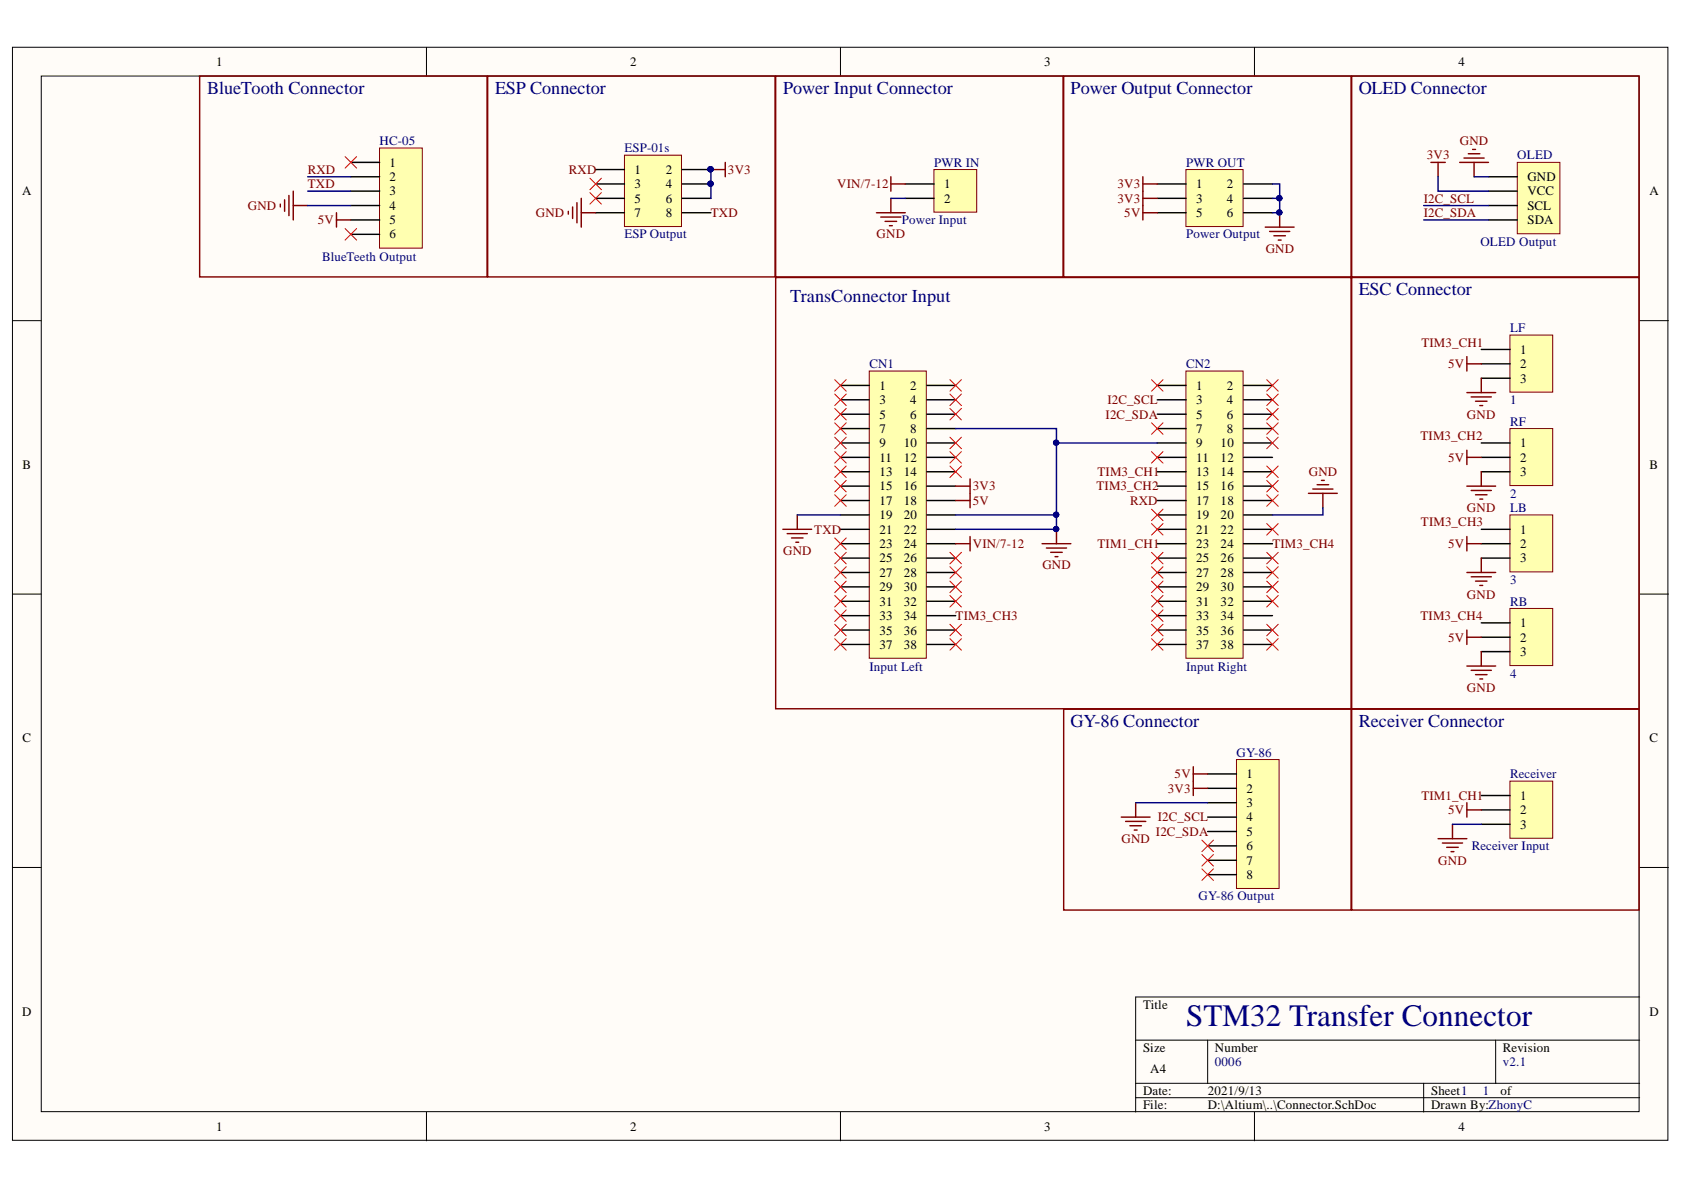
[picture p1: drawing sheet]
<svg xmlns="http://www.w3.org/2000/svg" width="297mm" height="210mm" viewBox="0 0 297 210" stroke-linecap="round" stroke-linejoin="round" font-family="sans-serif">
<g fill="#fffcf8" stroke="#000" stroke-width=".18">
<path d="M2.2 8.3h292v192.8h-292z"/>
<path d="M7.3 13.4h281.8v182.7h-281.8z"/>
</g>
<g fill="none" stroke="#000" stroke-width=".18">
<path d="M75.2 8.3v5.1M148.2 8.3v5.1M221.3 8.3v5.1M2.2 56.6h5.1M289.2 56.6h5.1M2.2 104.8h5.1M289.2 104.8h5.1M2.2 153h5.1M289.2 153h5.1M289.2 175.9h-88.9v20.3M75.2 196.2v5M148.2 196.2v5"/>
<path d="M200.3 183.5h88.9M200.3 191.1h88.9M200.3 193.6h88.9M213 183.5v7.6M221.3 196.2v5M251.1 191.1v5.1M263.8 183.5v7.6"/>
</g>
<path d="M153.3 65.4h10.1v50.7h-10.1z" fill="#ffffb0" stroke="#800000" stroke-width=".18"/>
<g fill="none" stroke="#000" stroke-width=".25">
<path d="M148.2 68h5.1M148.2 70.5h5.1M148.2 73.1h5.1M148.2 75.6h5.1M148.2 78.1h5.1M163.5 68h5.1M163.5 70.5h5.1M163.5 73.1h5.1M163.5 75.6h5.1M163.5 78.1h5.1M148.2 80.7h5.1M148.2 83.2h5.1"/>
<path d="M148.2 85.8h5.1M148.2 88.3h5.1M148.2 90.8h5.1M148.2 93.4h5.1M148.2 95.9h5.1M148.2 98.4h5.1M163.5 80.7h5.1M163.5 83.2h5.1M163.5 85.8h5.1M163.5 88.3h5.1M163.5 90.8h5.1M163.5 93.4h5.1"/>
<path d="M163.5 95.9h5.1M163.5 98.4h5.1M148.2 101h5.1M148.2 103.5h5.1M148.2 106.1h5.1M148.2 108.6h5.1M148.2 111.1h5.1M148.2 113.7h5.1M163.5 101h5.1M163.5 103.5h5.1M163.5 106.1h5.1M163.5 108.6h5.1"/>
<path d="M163.5 111.1h5.1M163.5 113.7h5.1"/>
</g>
<path d="M209.2 65.4h10.1v50.7h-10.1z" fill="#ffffb0" stroke="#800000" stroke-width=".18"/>
<g fill="none" stroke="#000" stroke-width=".25">
<path d="M204.1 68h5.1M204.1 70.5h5.1M204.1 73.1h5.1M204.1 75.6h5.1M204.1 78.1h5.1M219.4 68h5M219.4 70.5h5M219.4 73.1h5M219.4 75.6h5M219.4 78.1h5M204.1 80.7h5.1M204.1 83.2h5.1"/>
<path d="M204.1 85.8h5.1M204.1 88.3h5.1M204.1 90.8h5.1M204.1 93.4h5.1M204.1 95.9h5.1M204.1 98.4h5.1M219.4 80.7h5M219.4 83.2h5M219.4 85.8h5M219.4 88.3h5M219.4 90.8h5M219.4 93.4h5"/>
<path d="M219.4 95.9h5M219.4 98.4h5M204.1 101h5.1M204.1 103.5h5.1M204.1 106.1h5.1M204.1 108.6h5.1M204.1 111.1h5.1M204.1 113.7h5.1M219.4 101h5M219.4 103.5h5M219.4 106.1h5M219.4 108.6h5"/>
<path d="M219.4 111.1h5M219.4 113.7h5"/>
</g>
<g fill="none" stroke="#800000" stroke-width=".25">
<path d="M138.1 93.4h5.1M138.9 94.1h3.5M139.6 94.9h2M140.4 95.6h.5M140.6 90.8v2.6M168.6 95.9h2.5M168.6 85.8h2.5M168.6 88.3h2.5M171.1 84.5v5.1M171.1 94.6v2.6M183.8 95.9h5.1M184.6 96.7h3.5"/>
<path d="M185.3 97.4h2.1M186.1 98.2h.5M186.3 93.4v2.5"/>
</g>
<circle cx="186.3" cy="93.3" r=".46" fill="#000080" stroke="#000080" stroke-width=".18"/>
<path d="M164.7 29.9h7.6v7.5h-7.6z" fill="#ffffb0" stroke="#800000" stroke-width=".18"/>
<path d="M159.7 32.4h5.1M159.7 35h5.1" fill="none" stroke="#000" stroke-width=".25"/>
<path d="M154.6 37.5h5.1M155.4 38.3h3.5M156.1 39h2.1M156.9 39.8h.5M157.1 31.2v2.5M157.1 35v2.5M157.1 32.4h2.6" fill="none" stroke="#800000" stroke-width=".25"/>
<path d="M267.6 28.6h7.5v12.6h-7.5z" fill="#ffffb0" stroke="#800000" stroke-width=".18"/>
<path d="M262.6 31.2h5M262.6 33.7h5M262.6 36.3h5M262.6 38.8h5" fill="none" stroke="#000" stroke-width=".25"/>
<path d="M252.4 28.6h2.5M253.7 28.6v2.6M257.5 28.6h5.1M258.2 27.9h3.6M259 27.1h2M259.8 26.4h.5M260 28.6v2.6" fill="none" stroke="#800000" stroke-width=".25"/>
<path d="M66.9 26.1h7.6v17.7h-7.6z" fill="#ffffb0" stroke="#800000" stroke-width=".18"/>
<path d="M61.9 28.6h5.1M61.9 31.2h5.1M61.9 33.7h5.1M61.9 36.3h5.1M61.9 38.8h5.1M61.9 41.3h5.1" fill="none" stroke="#000" stroke-width=".25"/>
<path d="M49.4 36v.5M50.2 35.2v2.1M51 34.5v3.5M51.7 33.7v5.1M51.7 36.3h2.6M59.3 37.5v2.6M59.3 38.8h2.6" fill="none" stroke="#800000" stroke-width=".25"/>
<path d="M60.9 27.6l2 2.1M62.9 27.6l-2 2.1M60.9 40.3l2 2M62.9 40.3l-2 2" fill="none" stroke="#f00" stroke-width=".18"/>
<path d="M266.3 59.1h7.6v10.1h-7.6z" fill="#ffffb0" stroke="#800000" stroke-width=".18"/>
<path d="M261.3 61.6h5.1M261.3 64.2h5.1M261.3 66.7h5.1" fill="none" stroke="#000" stroke-width=".25"/>
<path d="M266.3 75.6h7.6v10h-7.6z" fill="#ffffb0" stroke="#800000" stroke-width=".18"/>
<path d="M261.3 78.1h5.1M261.3 80.7h5.1M261.3 83.2h5.1" fill="none" stroke="#000" stroke-width=".25"/>
<path d="M266.3 90.8h7.6v10.1h-7.6z" fill="#ffffb0" stroke="#800000" stroke-width=".18"/>
<path d="M261.3 93.4h5.1M261.3 95.9h5.1M261.3 98.4h5.1" fill="none" stroke="#000" stroke-width=".25"/>
<path d="M266.3 107.3h7.6v10.1h-7.6z" fill="#ffffb0" stroke="#800000" stroke-width=".18"/>
<path d="M261.3 109.9h5.1M261.3 112.4h5.1M261.3 114.9h5.1" fill="none" stroke="#000" stroke-width=".25"/>
<g fill="none" stroke="#800000" stroke-width=".25">
<path d="M258.7 62.9v2.5M258.7 79.4v2.5M258.7 64.2h2.6M258.7 69.3h5.1M259.5 70h3.6M260.3 70.8h2M261 71.5h.5M261.3 66.7v2.6M258.7 94.6v2.6M258.7 80.7h2.6M258.7 95.9h2.6M258.7 85.8h5.1"/>
<path d="M259.5 86.5h3.6M260.3 87.3h2M261 88h.5M261.3 83.2v2.6M261.3 98.4v2.6M258.7 111.1v2.6M258.7 112.4h2.6M258.7 101h5.1M258.7 117.5h5.1M259.5 101.7h3.6M259.5 118.2h3.6M260.3 102.5h2"/>
<path d="M260.3 119h2M261 103.3h.5M261 119.8h.5M261.3 114.9v2.6"/>
</g>
<path d="M110.1 27.4h10.1v12.6h-10.1z" fill="#ffffb0" stroke="#800000" stroke-width=".18"/>
<path d="M105.1 29.9h5M105.1 32.4h5M105.1 35h5M105.1 37.5h5M120.3 29.9h5.1M120.3 32.4h5.1M120.3 35h5.1M120.3 37.5h5.1" fill="none" stroke="#000" stroke-width=".25"/>
<g fill="#000080" stroke="#000080" stroke-width=".18">
<circle cx="125.3" cy="29.9" r=".46"/>
<circle cx="125.3" cy="32.4" r=".46"/>
</g>
<path d="M100.2 37.3v.5M101 36.5v2M101.8 35.7v3.6M102.5 35v5.1M102.5 37.5h2.6M125.4 29.9h2.5M127.9 28.6v2.6" fill="none" stroke="#800000" stroke-width=".25"/>
<path d="M104.1 31.4l2 2.1M104.1 34l2 2M106.1 31.4l-2 2.1M106.1 34l-2 2" fill="none" stroke="#f00" stroke-width=".18"/>
<path d="M209.2 29.9h10.1v10.1h-10.1z" fill="#ffffb0" stroke="#800000" stroke-width=".18"/>
<path d="M204.1 32.4h5.1M204.1 35h5.1M204.1 37.5h5.1M219.4 32.4h5M219.4 35h5M219.4 37.5h5" fill="none" stroke="#000" stroke-width=".25"/>
<g fill="none" stroke="#800000" stroke-width=".25">
<path d="M35.2 13.4h50.7v35.4h-50.7zM86 13.4h50.7v35.4h-50.7zM136.8 13.4h50.7v35.4h-50.7zM187.6 13.4h50.7v35.4h-50.7zM238.4 13.4h50.7v35.4h-50.7zM201.6 31.2v7.6M201.6 32.4h2.5M201.6 35h2.5M201.6 37.5h2.5M225.7 37.5v2.6M136.8 48.9h101.5v76.1h-101.5zM223.2 40.1h5.1"/>
<path d="M223.9 40.8h3.6M224.7 41.6h2M225.5 42.3h.5M238.4 48.9h50.7v76.1h-50.7zM238.4 125.1h50.7v35.4h-50.7z"/>
</g>
<circle cx="225.7" cy="37.5" r=".46" fill="#000080" stroke="#000080" stroke-width=".18"/>
<path d="M218.1 134h7.5v22.7h-7.5z" fill="#ffffb0" stroke="#800000" stroke-width=".18"/>
<path d="M213 136.5h5.1M213 139.1h5.1M213 141.6h5.1M213 144.1h5.1M213 146.7h5.1M213 149.2h5.1M213 151.7h5.1M213 154.3h5.1" fill="none" stroke="#000" stroke-width=".25"/>
<g fill="none" stroke="#800000" stroke-width=".25">
<path d="M230.8 87h5.1M231.6 86.3h3.5M232.3 85.5h2.1M233.1 84.7h.5M233.3 87v2.6M187.6 125.1h50.7v35.4h-50.7zM210.5 135.2v5.1M210.5 136.5h2.5M210.5 139.1h2.5M197.8 144.1h5.1M198.5 144.9h3.6M199.3 145.7h2"/>
<path d="M200.1 146.4h.5M200.3 141.6v2.5"/>
</g>
<g fill="none" stroke="#f00" stroke-width=".18">
<path d="M147.2 77.1l2.1 2.1M147.2 79.7l2.1 2M149.3 77.1l-2.1 2.1M149.3 79.7l-2.1 2M167.6 77.1l2 2.1M169.6 77.1l-2 2.1M223.4 77.1l2.1 2.1M225.5 77.1l-2.1 2.1M167.6 97.4l2 2.1M169.6 97.4l-2 2.1M223.4 87.3l2.1 2M225.5 87.3l-2.1 2"/>
<path d="M223.4 112.7l2.1 2M223.4 110.1l2.1 2M225.5 112.7l-2.1 2M225.5 110.1l-2.1 2"/>
</g>
<path d="M266.3 137.8h7.6v10.1h-7.6z" fill="#ffffb0" stroke="#800000" stroke-width=".18"/>
<path d="M261.3 140.3h5.1M261.3 142.9h5.1M261.3 145.4h5.1" fill="none" stroke="#000" stroke-width=".25"/>
<path d="M253.7 147.9h5M254.4 148.7h3.6M255.2 149.5h2M255.9 150.2h.6M256.2 145.4v2.5M258.7 141.6v2.5M258.7 142.9h2.6" fill="none" stroke="#800000" stroke-width=".25"/>
<g fill="none" stroke="#f00" stroke-width=".18">
<path d="M147.2 72l2.1 2.1M147.2 74.6l2.1 2M147.2 67l2.1 2M147.2 69.5l2.1 2M149.3 72l-2.1 2.1M149.3 74.6l-2.1 2M149.3 67l-2.1 2M149.3 69.5l-2.1 2M167.6 72l2 2.1M167.6 79.7l2 2M167.6 69.5l2 2M167.6 67l2 2"/>
<path d="M169.6 72l-2 2.1M169.6 79.7l-2 2M169.6 69.5l-2 2M169.6 67l-2 2M203.1 74.6l2 2M203.1 79.7l2 2M203.1 67l2 2M205.1 74.6l-2 2M205.1 79.7l-2 2M205.1 67l-2 2M223.4 74.6l2.1 2M223.4 67l2.1 2"/>
<path d="M223.4 69.5l2.1 2M223.4 72l2.1 2.1M225.5 74.6l-2.1 2M225.5 67l-2.1 2M225.5 69.5l-2.1 2M225.5 72l-2.1 2.1M147.2 82.2l2.1 2M147.2 84.7l2.1 2.1M147.2 87.3l2.1 2M147.2 94.9l2.1 2M147.2 97.4l2.1 2.1M147.2 100l2.1 2"/>
<path d="M149.3 100l-2.1 2M149.3 87.3l-2.1 2M149.3 82.2l-2.1 2M149.3 84.7l-2.1 2.1M149.3 94.9l-2.1 2M149.3 97.4l-2.1 2.1M167.6 82.2l2 2M167.6 100l2 2M169.6 82.2l-2 2M169.6 100l-2 2M203.1 100l2 2M203.1 97.4l2 2.1"/>
<path d="M203.1 92.3l2 2.1M203.1 89.8l2 2M205.1 89.8l-2 2M205.1 92.3l-2 2.1M205.1 100l-2 2M205.1 97.4l-2 2.1M223.4 82.2l2.1 2M223.4 84.7l2.1 2.1M223.4 92.3l2.1 2.1M223.4 97.4l2.1 2.1M223.4 100l2.1 2M225.5 82.2l-2.1 2"/>
<path d="M225.5 84.7l-2.1 2.1M225.5 92.3l-2.1 2.1M225.5 97.4l-2.1 2.1M225.5 100l-2.1 2M147.2 107.6l2.1 2M147.2 102.5l2.1 2M147.2 105l2.1 2.1M147.2 112.7l2.1 2M147.2 110.1l2.1 2M149.3 107.6l-2.1 2M149.3 102.5l-2.1 2M149.3 105l-2.1 2.1"/>
<path d="M149.3 112.7l-2.1 2M149.3 110.1l-2.1 2M167.6 102.5l2 2M167.6 105l2 2.1M167.6 110.1l2 2M167.6 112.7l2 2M169.6 102.5l-2 2M169.6 105l-2 2.1M169.6 110.1l-2 2M169.6 112.7l-2 2M203.1 112.7l2 2M203.1 110.1l2 2"/>
<path d="M203.1 107.6l2 2M203.1 105l2 2.1M203.1 102.5l2 2M205.1 112.7l-2 2M205.1 110.1l-2 2M205.1 107.6l-2 2M205.1 105l-2 2.1M205.1 102.5l-2 2M223.4 105l2.1 2.1M223.4 102.5l2.1 2M225.5 105l-2.1 2.1M225.5 102.5l-2.1 2"/>
<path d="M212 148.2l2 2M212 150.7l2 2.1M212 153.3l2 2M214 148.2l-2 2M214 150.7l-2 2.1M214 153.3l-2 2"/>
</g>
<g fill="none" stroke="#000080" stroke-width=".25">
<path d="M54.3 31.2h7.6M54.3 36.3h7.6M54.3 33.7h7.6M125.4 29.9v5.1M157.1 35h2.6M224.4 32.4h1.3v5.1h-1.3M224.4 35h1.3M251.1 38.8h11.5M251.1 36.3h11.5M253.7 31.2v2.5h8.9M260 31.2h2.6M168.6 75.6h17.7v17.8h-17.7"/>
<path d="M186.3 78.1h17.8M140.6 90.8h7.6M168.6 90.8h17.7M233.3 89.6v1.2h-8.9M200.3 141.6h12.7M256.2 145.4h5.1"/>
</g>
<g fill="#000080" stroke="#000080" stroke-width=".18">
<circle cx="186.3" cy="90.8" r=".47"/>
<circle cx="225.7" cy="37.5" r=".46"/>
<circle cx="225.7" cy="34.9" r=".47"/>
<circle cx="186.3" cy="78.1" r=".46"/>
<circle cx="186.3" cy="93.3" r=".46"/>
<circle cx="125.3" cy="29.9" r=".46"/>
<circle cx="125.3" cy="32.4" r=".46"/>
</g>
<text font-size="5.5" fill="#000080" x="209.2" y="181">STM32 Transfer Connector</text>
<g font-size="3.2" fill="#000080">
<text x="36.5" y="16.6">BlueTooth Connector</text>
<text x="87.3" y="16.6">ESP Connector</text>
<text x="138.1" y="16.6">Power Input Connector</text>
<text x="188.9" y="16.6">Power Output Connector</text>
<text x="239.7" y="16.6">OLED Connector</text>
<text x="139.4" y="53.3">TransConnector Input</text>
<text x="239.7" y="52">ESC Connector</text>
<text x="188.9" y="128.2">GY-86 Connector</text>
<text x="239.7" y="128.2">Receiver Connector</text>
</g>
<g font-size="2.3">
<text x="38.1" y="11.7">1</text>
<text x="111.2" y="11.7">2</text>
<text x="184.2" y="11.7">3</text>
<text x="257.2" y="11.7">4</text>
<text x="68.7" y="29.4">1</text>
<text x="3.9" y="34.5">A</text>
<text x="68.7" y="31.9">2</text>
<text x="68.7" y="34.5">3</text>
<text x="111.9" y="30.7">1</text>
<text x="111.9" y="33.2">3</text>
<text x="111.9" y="35.7">5</text>
<text x="117.4" y="30.7">2</text>
<text x="117.4" y="33.2">4</text>
<text x="117.4" y="35.7">6</text>
<text x="166.5" y="33.2">1</text>
<text x="166.5" y="35.7">2</text>
<text x="211" y="33.2">1</text>
<text x="211" y="35.7">3</text>
<text x="216.4" y="33.2">2</text>
<text x="216.4" y="35.7">4</text>
<text x="269.4" y="31.9">GND</text>
<text x="269.4" y="34.5">VCC</text>
<text x="291" y="34.5">A</text>
<text x="68.7" y="37">4</text>
<text x="68.7" y="39.5">5</text>
<text x="111.9" y="38.3">7</text>
<text x="117.4" y="38.3">8</text>
<text x="211" y="38.3">5</text>
<text x="216.4" y="38.3">6</text>
<text x="269.4" y="37">SCL</text>
<text x="269.4" y="39.5">SDA</text>
<text x="68.7" y="42.1">6</text>
<text x="268.1" y="62.4">1</text>
<text x="268.1" y="65">2</text>
<text x="155.1" y="68.8">1</text>
<text x="155.1" y="71.3">3</text>
<text x="160.5" y="68.8">2</text>
<text x="160.5" y="71.3">4</text>
<text x="211" y="68.8">1</text>
<text x="211" y="71.3">3</text>
<text x="216.4" y="68.8">2</text>
<text x="216.4" y="71.3">4</text>
<text x="268.1" y="67.5">3</text>
<text x="155.1" y="73.8">5</text>
<text x="155.1" y="76.4">7</text>
<text x="160.5" y="73.8">6</text>
<text x="160.5" y="76.4">8</text>
<text x="211" y="73.8">5</text>
<text x="211" y="76.4">7</text>
<text x="216.4" y="73.8">6</text>
<text x="216.4" y="76.4">8</text>
<text x="4" y="82.7">B</text>
<text x="155.1" y="78.9">9</text>
<text x="155.1" y="81.4">11</text>
<text x="155.1" y="84">13</text>
<text x="159.4" y="78.9">10</text>
<text x="159.4" y="81.4">12</text>
<text x="159.4" y="84">14</text>
<text x="211" y="78.9">9</text>
<text x="211" y="81.4">11</text>
<text x="211" y="84">13</text>
<text x="215.3" y="78.9">10</text>
<text x="215.3" y="81.4">12</text>
<text x="215.3" y="84">14</text>
<text x="268.1" y="78.9">1</text>
<text x="268.1" y="81.4">2</text>
<text x="268.1" y="84">3</text>
<text x="291" y="82.7">B</text>
<text x="155.1" y="86.5">15</text>
<text x="155.1" y="89">17</text>
<text x="159.4" y="86.5">16</text>
<text x="159.4" y="89">18</text>
<text x="211" y="86.5">15</text>
<text x="211" y="89">17</text>
<text x="215.3" y="86.5">16</text>
<text x="215.3" y="89">18</text>
<text x="155.1" y="91.6">19</text>
<text x="155.1" y="94.1">21</text>
<text x="159.4" y="91.6">20</text>
<text x="159.4" y="94.1">22</text>
<text x="211" y="91.6">19</text>
<text x="211" y="94.1">21</text>
<text x="215.3" y="91.6">20</text>
<text x="215.3" y="94.1">22</text>
<text x="268.1" y="94.1">1</text>
<text x="155.1" y="96.6">23</text>
<text x="155.1" y="99.2">25</text>
<text x="155.1" y="101.7">27</text>
<text x="159.4" y="96.6">24</text>
<text x="159.4" y="99.2">26</text>
<text x="159.4" y="101.7">28</text>
<text x="211" y="96.6">23</text>
<text x="211" y="99.2">25</text>
<text x="211" y="101.7">27</text>
<text x="215.3" y="96.6">24</text>
<text x="215.3" y="99.2">26</text>
<text x="215.3" y="101.7">28</text>
<text x="268.1" y="96.6">2</text>
<text x="268.1" y="99.2">3</text>
<text x="155.1" y="104.3">29</text>
<text x="155.1" y="106.9">31</text>
<text x="159.4" y="104.3">30</text>
<text x="159.4" y="106.9">32</text>
<text x="211" y="104.3">29</text>
<text x="211" y="106.9">31</text>
<text x="215.3" y="104.3">30</text>
<text x="215.3" y="106.9">32</text>
<text x="155.1" y="109.4">33</text>
<text x="155.1" y="111.9">35</text>
<text x="159.4" y="109.4">34</text>
<text x="159.4" y="111.9">36</text>
<text x="211" y="109.4">33</text>
<text x="211" y="111.9">35</text>
<text x="215.3" y="109.4">34</text>
<text x="215.3" y="111.9">36</text>
<text x="268.1" y="110.7">1</text>
<text x="268.1" y="113.2">2</text>
<text x="155.1" y="114.5">37</text>
<text x="159.4" y="114.5">38</text>
<text x="211" y="114.5">37</text>
<text x="215.3" y="114.5">38</text>
<text x="268.1" y="115.7">3</text>
<text x="4" y="130.9">C</text>
<text x="291" y="130.9">C</text>
<text x="219.9" y="137.3">1</text>
<text x="219.9" y="139.8">2</text>
<text x="219.9" y="142.4">3</text>
<text x="268.1" y="141.1">1</text>
<text x="268.1" y="143.6">2</text>
<text x="219.9" y="144.9">4</text>
<text x="219.9" y="147.4">5</text>
<text x="219.9" y="150">6</text>
<text x="268.1" y="146.2">3</text>
<text x="219.9" y="152.5">7</text>
<text x="219.9" y="155">8</text>
<text x="3.9" y="179.2">D</text>
<text x="201.6" y="177.9">Title</text>
<text x="291" y="179.2">D</text>
<text x="201.6" y="185.5">Size</text>
<text x="214.3" y="185.5">Number</text>
<text x="265.1" y="185.5">Revision</text>
<text x="202.9" y="189.3">A4</text>
<text x="201.6" y="193.1">Date:</text>
<text x="201.6" y="195.7">File:</text>
<text x="213" y="193.1">2021/9/13</text>
<text x="213" y="195.7">D:\Altium\..\Connector.SchDoc</text>
<text x="252.4" y="193.1">Sheet1</text>
<text x="252.4" y="195.7">Drawn By:ZhonyC</text>
<text x="264.7" y="193.1">of</text>
<text x="38.1" y="199.5">1</text>
<text x="111.2" y="199.5">2</text>
<text x="184.2" y="199.5">3</text>
<text x="257.2" y="199.5">4</text>
</g>
<g font-size="2.3" fill="#000080">
<text x="67" y="25.6">HC-05</text>
<text x="110.1" y="26.9">ESP-01s</text>
<text x="164.8" y="29.4">PWR IN</text>
<text x="209.2" y="29.4">PWR OUT</text>
<text x="267.6" y="28.1">OLED</text>
<text x="159.1" y="39.5">Power Input</text>
<text x="56.8" y="46">BlueTeeth Output</text>
<text x="110.1" y="42.1">ESP Output</text>
<text x="209.2" y="42.1">Power Output</text>
<text x="261.1" y="43.4">OLED Output</text>
<text x="266.4" y="58.6">LF</text>
<text x="153.3" y="65">CN1</text>
<text x="209.2" y="65">CN2</text>
<text x="266.4" y="71.3">1</text>
<text x="266.4" y="75.1">RF</text>
<text x="266.4" y="87.8">2</text>
<text x="266.4" y="90.3">LB</text>
<text x="266.4" y="103">3</text>
<text x="266.4" y="106.9">RB</text>
<text x="153.3" y="118.3">Input Left</text>
<text x="209.2" y="118.3">Input Right</text>
<text x="266.4" y="119.5">4</text>
<text x="218.1" y="133.5">GY-86</text>
<text x="266.4" y="137.3">Receiver</text>
<text x="259.6" y="150">Receiver Input</text>
<text x="211.4" y="158.8">GY-86 Output</text>
<text x="214.3" y="188.1">0006</text>
<text x="265.1" y="188.1">v2.1</text>
<text x="261.6" y="193.1">1</text>
</g>
<g font-size="2.3" fill="#800000">
<text x="251.7" y="28.1">3V3</text>
<text x="257.5" y="25.6">GND</text>
<text x="54.3" y="30.7">RXD</text>
<text x="54.3" y="33.2">TXD</text>
<text x="100.3" y="30.7">RXD</text>
<text x="128.4" y="30.7">3V3</text>
<text x="147.7" y="33.2">VIN/7-12</text>
<text x="197.1" y="33.2">3V3</text>
<text x="197.1" y="35.7">3V3</text>
<text x="251.2" y="35.7">I2C_SCL</text>
<text x="43.7" y="37">GND</text>
<text x="56" y="39.5">5V</text>
<text x="94.5" y="38.3">GND</text>
<text x="125.4" y="38.3">TXD</text>
<text x="198.3" y="38.3">5V</text>
<text x="251.2" y="38.3">I2C_SDA</text>
<text x="154.6" y="42.1">GND</text>
<text x="223.3" y="44.7">GND</text>
<text x="250.7" y="61.2">TIM3_CH1</text>
<text x="255.5" y="65">5V</text>
<text x="195.4" y="71.3">I2C_SCL</text>
<text x="195" y="73.8">I2C_SDA</text>
<text x="250.6" y="77.6">TIM3_CH2</text>
<text x="258.8" y="73.8">GND</text>
<text x="193.6" y="84">TIM3_CH1</text>
<text x="230.9" y="84">GND</text>
<text x="255.5" y="81.4">5V</text>
<text x="171.6" y="86.5">3V3</text>
<text x="171.6" y="89">5V</text>
<text x="193.4" y="86.5">TIM3_CH2</text>
<text x="199.3" y="89">RXD</text>
<text x="143.6" y="94.1">TXD</text>
<text x="250.6" y="92.8">TIM3_CH3</text>
<text x="258.8" y="90.3">GND</text>
<text x="138.1" y="97.9">GND</text>
<text x="171.6" y="96.6">VIN/7-12</text>
<text x="183.9" y="100.4">GND</text>
<text x="193.6" y="96.6">TIM1_CH1</text>
<text x="224.4" y="96.6">TIM3_CH4</text>
<text x="255.5" y="96.6">5V</text>
<text x="258.8" y="105.6">GND</text>
<text x="168.6" y="109.4">TIM3_CH3</text>
<text x="250.6" y="109.4">TIM3_CH4</text>
<text x="255.5" y="113.2">5V</text>
<text x="258.8" y="122.1">GND</text>
<text x="207.2" y="137.3">5V</text>
<text x="206" y="139.8">3V3</text>
<text x="250.7" y="141.1">TIM1_CH1</text>
<text x="255.5" y="143.6">5V</text>
<text x="197.8" y="148.7">GND</text>
<text x="203.9" y="147.4">I2C_SDA</text>
<text x="204.2" y="144.9">I2C_SCL</text>
<text x="253.7" y="152.5">GND</text>
</g>
</svg>
